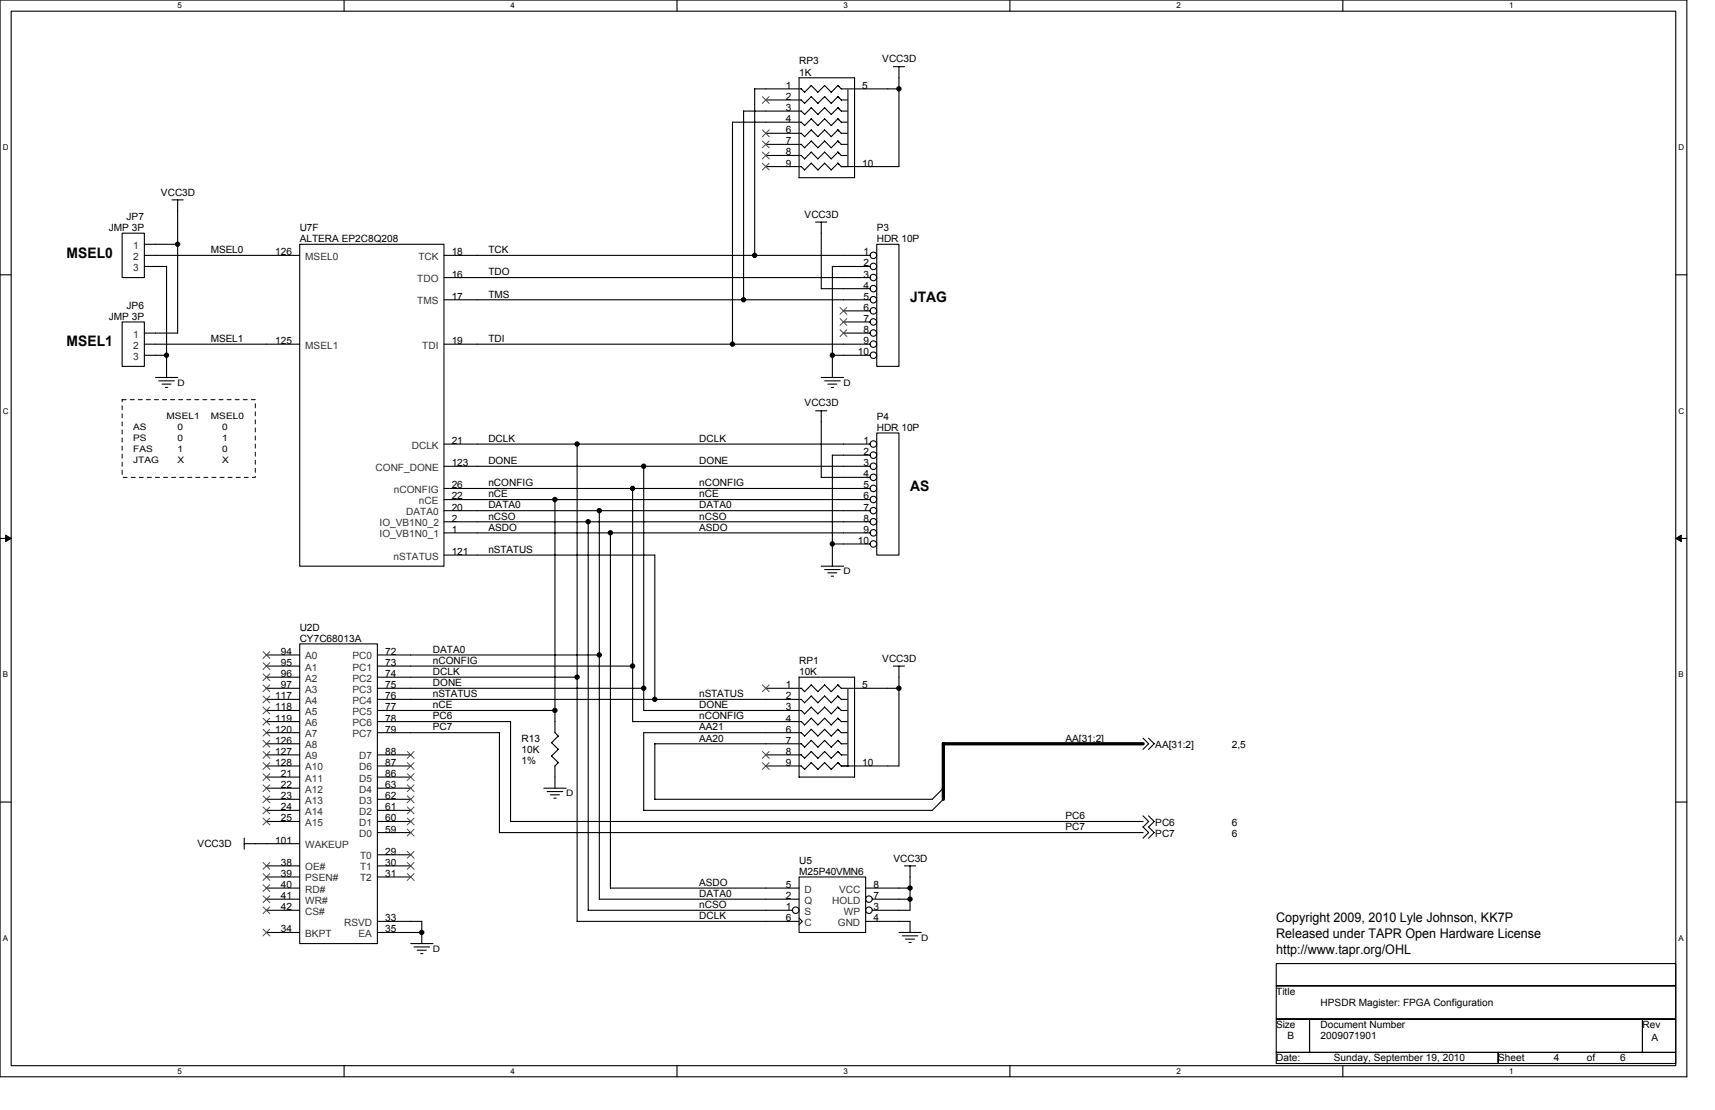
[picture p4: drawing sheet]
<svg xmlns="http://www.w3.org/2000/svg" width="432mm" height="279mm" viewBox="0 0 432 279" stroke-linecap="round" stroke-linejoin="round" font-family="sans-serif">
<path d="M0 0h424.7v271h-424.7zM2.8 2.8h419.1v265.4h-419.1z" fill="none" stroke="#000" stroke-width=".28"/>
<g fill="#fff">
<path d="M44.7 .3h1.1v2.2h-1.1z"/>
<path d="M44.7 268.5h1.1v2.3h-1.1z"/>
</g>
<path d="M86.6 0v2.8M86.6 268.2v2.8" fill="none" stroke="#000" stroke-width=".28"/>
<g fill="#fff">
<path d="M128.5 .3h1.2v2.2h-1.2z"/>
<path d="M128.5 268.5h1.2v2.3h-1.2z"/>
</g>
<path d="M170.5 0v2.8M170.5 268.2v2.8" fill="none" stroke="#000" stroke-width=".28"/>
<g fill="#fff">
<path d="M212.4 .3h1.1v2.2h-1.1z"/>
<path d="M212.4 268.5h1.1v2.3h-1.1z"/>
</g>
<path d="M254.3 0v2.8M254.3 268.2v2.8" fill="none" stroke="#000" stroke-width=".28"/>
<g fill="#fff">
<path d="M296.2 .3h1.1v2.2h-1.1z"/>
<path d="M296.2 268.5h1.1v2.3h-1.1z"/>
</g>
<path d="M338.1 0v2.8M338.1 268.2v2.8" fill="none" stroke="#000" stroke-width=".28"/>
<g fill="#fff">
<path d="M380 .3h1.1v2.2h-1.1z"/>
<path d="M380 268.5h1.1v2.3h-1.1z"/>
<path d="M.7 36h1.5v2.2h-1.5z"/>
<path d="M422.6 36h1.5v2.2h-1.5z"/>
<path d="M.7 102.3h1.5v2.3h-1.5z"/>
<path d="M422.6 102.3h1.5v2.3h-1.5z"/>
</g>
<path d="M0 69.2h2.8M421.9 69.2h2.8" fill="none" stroke="#000" stroke-width=".28"/>
<g fill="#fff">
<path d="M.7 168.7h1.4v2.2h-1.4z"/>
<path d="M422.6 168.7h1.3v2.2h-1.3z"/>
</g>
<path d="M0 135.5h2.8M421.9 135.5h2.8" fill="none" stroke="#000" stroke-width=".28"/>
<path d="M1.4 134.7l1.4 .8-1.4 .8zM421.9 135.5l1.4-.8v1.6z" fill="#000" stroke="#000" stroke-width=".25"/>
<g fill="#fff">
<path d="M.7 235.1h1.4v2.2h-1.4z"/>
<path d="M422.6 235.1h1.4v2.2h-1.4z"/>
</g>
<g fill="none" stroke="#000" stroke-width=".28">
<path d="M224.9 16.8h2.8M226.3 16.8v25.1h-11.1M184.4 30.8h16.8M184.4 30.7v55.9M190 22.4h11.2M190 22.4v41.9M192.8 25.2h8.4M192.8 33.5h8.4M192.8 36.3h8.4M192.8 39.1h8.4M201.2 28h-14v47.5M201.4 22.4h.3l.9 .8 1.6-1.7 1.7 1.7"/>
<path d="M201.4 25.2h.3M201.4 30.8h.3M201.4 33.5h.3l.9 .9M201.4 36.3h.3l.9 .9 1.6-1.7 1.7 1.7M201.4 39.1h.3M201.7 25.1l.9 .9M201.7 30.7l.9 .9 1.6-1.7 1.7 1.7M201.7 39.1l.9 .9M204.2 27.1l1.7 1.7M204.2 32.7l1.7 1.7M204.3 27.1l-1.7 1.7-.9-.9-.3 .1M204.3 32.7l-1.7 1.7"/>
<path d="M205.9 26l-1.7-1.7-1.6 1.7M205.9 40l-1.7-1.7-1.6 1.7M207.6 21.5l1.7 1.7 1.7-1.7 .8 .9M207.6 24.3l1.7 1.7M207.6 27.1l1.7 1.7 1.7-1.7 .8 .9M207.6 29.9l1.7 1.7 1.7-1.7 .8 .9h1.4M207.6 32.7l1.7 1.7M207.6 35.5l1.7 1.7 1.7-1.7 .8 .9M207.6 38.3l1.7 1.7M207.6 21.5l-1.7 1.7M207.6 24.3l-1.7 1.7M207.6 27.1l-1.7 1.7"/>
<path d="M207.6 29.9l-1.7 1.7M207.6 32.7l-1.7 1.7M207.6 35.5l-1.7 1.7M207.6 38.3l-1.7 1.7M210.9 21.5l.3 .3M210.9 24.3l.3 .3M210.9 27.1l.3 .3M210.9 29.9l.3 .3M210.9 32.7l.3 .3M210.9 35.5l.3 .3M210.9 38.3l.3 .3M211.8 22.4h3.1"/>
<path d="M211.8 28h1.4M211.8 36.3h1.4M213.2 25.2h-1.4l-.8-.9-1.7 1.7M213.2 33.5l-1.4 .1-.8-.9-1.7 1.7M213.2 39.1l-1.4 .1-.8-.9-1.7 1.7M213.5 22.6v19.4M215.2 22.4h11.1M30.8 58.7h5.5v11.2h-5.5zM43.3 50.3h2.8M44.7 50.3v33.5h-8.4M192.8 41.9h8.4M204.2 41.1l1.7 1.7"/>
<path d="M204.3 41.1l-1.7 1.7-.9-.9h-.3M205.4 55.9h2.8M206.8 55.9v16.8h12.3M207.6 41.1l1.7 1.7 1.7-1.7 .8 .8h3.1M207.6 41.1l-1.7 1.7M210.9 41.1l.3 .3M215.2 44.7v-25.1h-14v25.1h14M36.3 61.5h8.4M36.3 64.3h39.2M36.3 67.1h5.6M41.9 67.1v27.9M75.5 61.5h36.3v81h-36.3z"/>
<path d="M111.8 64.3h107.3M111.8 75.5h107.3M111.8 69.9h107.3M209.5 67.1h9.6M209.6 67.1v27.9M212.4 78.3h6.7M220.7 61.5h5.6v30.7h-5.6zM30.8 81h5.5v11.2h-5.5zM36.3 86.6h39.2M36.3 89.4h5.6M39.1 95h5.6M40 95.9h3.9"/>
<path d="M40.8 96.7h2.3M41.7 97.5h.5M111.8 86.6h107.3M206.8 95h5.6M207.6 95.9h3.9M208.4 96.7h2.3M209.3 97.5h.6M209.5 89.4h9.6M212.4 83.8h6.7M212.4 81h6.7M111.8 111.8h107.3M111.8 117.4h107.3"/>
<path d="M145.3 111.8v120.1M162.1 117.3v61.5h39.1M205.4 103.4h2.8M206.8 103.4v16.8h12.3M219.1 114.6h-9.6l.1 27.9M220.7 109h5.6v30.7h-5.6zM111.8 128.5h107.3M111.8 125.8h107.3M111.8 123h107.3M111.8 139.7h53.1M111.8 134.1h107.3M111.8 131.3h107.3"/>
<path d="M139.7 125.7v58.7l.9 .9M148.1 131.3v97.8h51.4M150.9 128.5v97.8h50.3M153.7 134.1v89.4M159.3 123v58.6h41.9M164.9 139.7v36.3M209.5 136.9h9.6M206.8 142.5h5.6M207.6 143.4h3.9M208.4 144.2h2.3M209.3 145h.6M67.1 167.7h8.4"/>
<path d="M67.1 164.9h8.4M67.1 170.5h8.4M67.1 173.2h8.4M67.1 176h8.4M67.1 178.8h8.4M75.5 162.1h19.5v75.4h-19.5zM95 167.7h64.3M95 164.9h55.9M95 170.5h50.3M95 173.2h67.1M95 176h106.2M95 178.8h44.7"/>
<path d="M192.8 173.2h8.4M201.4 173.2h.3l.9 .9 1.7-1.7 1.6 1.7M201.4 176h.3M201.7 176l.9 .9M204.2 178l1.7 1.7M204.3 178l-1.7 1.7-.9-.9h-.3M205.9 176.9l-1.7-1.7-1.6 1.7M207.6 172.4l1.7 1.7 1.7-1.7 .8 .9M207.6 175.2l1.7 1.7M207.6 178l1.7 1.7 1.7-1.7 .8 .9M207.6 172.4l-1.7 1.7M207.6 175.2l-1.7 1.7"/>
<path d="M207.6 178l-1.7 1.7M210.9 172.4l.3 .3M210.9 175.2l.3 .3M210.9 178l.3 .3M211.8 173.2h3.1M211.8 178.8h1.4M213.2 176h-1.4l-.8-.8-1.7 1.7M213.5 173.5v19.3M215.2 173.2h11.1M224.9 167.7h2.8M226.3 167.7v25.1h-11.1M67.1 198.4h8.4"/>
<path d="M67.1 181.6h8.4M67.1 184.4h8.4M67.1 187.2h8.4M67.1 190h8.4M67.1 192.8h8.4M67.1 195.6h8.4M95 198.4h8.4M95 181.6h33.5M95 184.4h30.8v25.2M95 190h8.4M95 192.8h8.4M95 195.6h8.4"/>
<path d="M128.5 181.6v25.2h159.3M136.9 198.4h5.6M137.8 199.2h3.9M139.7 192.8v5.6M140.6 185.3l-1.7 1.7 1.7 1.6M140.6 188.6l-1.7 1.7 1.7 1.7M140.6 192l-.9 .8M192.8 190h8.4M192.8 192.8h8.4M201.2 184.4h-39.1v19.6h72.6l2.8-2.8M201.2 187.2h-36.4l.1 14h69.8M201.4 181.6h.3"/>
<path d="M201.4 184.4h.3l.9 .9M201.4 187.2h.3l.9 .9 1.7-1.7 1.6 1.7M201.4 190h.3M201.7 181.6l.9 .9 1.6-1.7 1.7 1.7M201.7 190l.9 .9M204.2 183.6l1.7 1.7M204.2 191.9l1.7 1.8M204.3 192l-1.7 1.7-.9-.9h-.3M204.3 183.6l-1.7 1.7M205.9 190.9l-1.7-1.8-1.6 1.8M207.6 180.8l1.7 1.7 1.7-1.7 .8 .8h1.4M207.6 191.9l1.7 1.8 1.7-1.7 .8 .8h3.1"/>
<path d="M207.6 183.6l1.7 1.7M207.6 186.4l1.7 1.7 1.7-1.7 .8 .8M207.6 189.1l1.7 1.8M207.6 180.8l-1.7 1.7M207.6 183.6l-1.7 1.7M207.6 186.4l-1.7 1.7M207.6 189.2l-1.7 1.7M207.6 192l-1.7 1.7M210.9 180.8l.3 .3M210.9 183.6l.3 .3M210.9 186.4l.3 .3M210.9 189.1l.3 .4"/>
<path d="M210.9 191.9l.3 .4M211.8 187.2h1.4M213.2 184.4h-1.4l-.8-.8-1.7 1.7M213.2 190h-1.4l-.8-.8-1.7 1.7M215.2 195.6v-25.1h-14v25.1h14M237.5 198.4l-2.8 2.8M287.8 185.8l1.4 1.4-1.4 1.4M289.2 185.8l1.4 1.4-1.4 1.4M0 201.9h2.8M61.5 212.4h14M61.5 210.9v2.9M67.1 218h8.4"/>
<path d="M67.1 201.2h8.4M67.1 204h8.4M67.1 206.8h8.4M95 218h8.4M95 201.2h8.4M95 204h8.4M95 206.8h8.4M95 209.6h8.4M95 215.2h8.4M125.7 209.6h162.1M138.6 200.1h2.2M139.4 200.9h.6"/>
<path d="M227.7 218h2.8M229.1 218v11.1h-9.5M287.8 205.4l1.4 1.4-1.4 1.4M287.8 208.2l1.4 1.4-1.4 1.4M289.2 205.4l1.4 1.4-1.4 1.4M289.2 208.2l1.4 1.4-1.4 1.4M421.9 201.9h2.8M67.1 234.7h8.4M67.1 229.1h8.4M67.1 226.3h8.4M67.1 223.5h8.4M67.1 220.7h8.4"/>
<path d="M95 234.7h11.2M95 231.9h11.2M95 220.7h8.4M103.4 237.5h5.6M104.2 238.4h4M105.1 239.2h2.2M106.2 231.9v5.6M145.3 231.9h55.9M153.7 223.5h47.5M201.2 220.7h16.8v14h-16.8zM201.2 231.1l.8 .8-.8 .8M218 231.9h11.1"/>
<path d="M218 223.5h11.1M219.6 226.3h9.5M226.3 234.7h5.6M227.2 235.6h3.9M228 236.4h2.3M228.9 237.2h.5M229.1 231.9v2.8M105.9 240h.6M321.3 242.5h100.6v5.6h-100.6zM321.3 248.1h100.6v8.4h-100.6zM321.3 256.5h8.4v8.4h-8.4zM329.7 256.5h83.8v8.4h-83.8z"/>
<path d="M413.5 256.5h8.4v8.4h-8.4zM321.3 264.9h55.9v2.8h-55.9zM377.2 264.9h44.7v2.8h-44.7z"/>
<circle cx="219.9" cy="78.2" r=".82"/>
<circle cx="219.9" cy="75.4" r=".82"/>
<circle cx="219.9" cy="64.3" r=".82"/>
<circle cx="219.9" cy="67.1" r=".82"/>
<circle cx="219.9" cy="69.9" r=".82"/>
<circle cx="219.9" cy="72.7" r=".82"/>
<circle cx="219.9" cy="81" r=".82"/>
<circle cx="219.9" cy="86.6" r=".82"/>
<circle cx="219.9" cy="83.8" r=".82"/>
<circle cx="219.9" cy="89.4" r=".82"/>
<circle cx="219.9" cy="117.4" r=".82"/>
<circle cx="219.9" cy="111.8" r=".82"/>
<circle cx="219.9" cy="114.6" r=".82"/>
<circle cx="219.9" cy="136.9" r=".82"/>
<circle cx="219.9" cy="120.2" r=".82"/>
<circle cx="219.9" cy="134.1" r=".82"/>
<circle cx="219.9" cy="125.7" r=".82"/>
<circle cx="219.9" cy="131.3" r=".82"/>
<circle cx="219.9" cy="128.5" r=".82"/>
<circle cx="219.9" cy="122.9" r=".82"/>
<circle cx="200.3" cy="229.1" r=".82"/>
<circle cx="218.8" cy="229.1" r=".82"/>
<circle cx="218.8" cy="226.3" r=".82"/>
</g>
<path d="M30.8 100.6h33.5v19.6h-33.5v-19.6" fill="none" stroke="#000" stroke-width=".25" stroke-dasharray="1 1 1 1 1 1 1 1"/>
<g fill="none" stroke="#4c4c4c" stroke-width=".25">
<path d="M192 24.3l1.7 1.7M192 32.7l1.7 1.7M192 35.5l1.7 1.7M192 38.3l1.7 1.7M193.7 24.3l-1.8 1.7M193.7 32.7l-1.8 1.7M193.7 35.5l-1.8 1.7M193.7 38.3l-1.8 1.7M192 41.1l1.7 1.7M193.7 41.1l-1.8 1.7M211.5 77.4l1.7 1.7M213.2 77.4l-1.7 1.7"/>
<path d="M211.5 80.2l1.7 1.7M211.5 83l1.7 1.7M213.2 80.2l-1.7 1.7M213.2 83l-1.7 1.7M66.2 164l1.7 1.7M66.2 166.8l1.7 1.7M66.2 169.6l1.7 1.7M66.2 172.4l1.7 1.7M66.2 175.2l1.7 1.7M66.2 178l1.7 1.7M67.9 166.8l-1.7 1.7M67.9 164l-1.7 1.7"/>
<path d="M67.9 169.6l-1.7 1.7M67.9 172.4l-1.7 1.7M67.9 175.2l-1.7 1.7M67.9 178l-1.7 1.7M192 172.4l1.7 1.7M193.7 172.4l-1.8 1.7M66.2 180.8l1.7 1.7M66.2 183.6l1.7 1.7M66.2 186.4l1.7 1.7M66.2 189.2l1.7 1.7M66.2 192l1.7 1.7M66.2 194.8l1.7 1.7"/>
<path d="M66.2 197.5l1.7 1.8M67.9 180.8l-1.7 1.7M67.9 183.6l-1.7 1.7M67.9 186.4l-1.7 1.7M67.9 189.2l-1.7 1.7M67.9 192l-1.7 1.7M67.9 194.8l-1.7 1.7M67.9 197.5l-1.7 1.8M102.6 197.5l1.7 1.8M102.6 194.8l1.7 1.7M102.6 192l1.7 1.7M102.6 189.2l1.7 1.7"/>
<path d="M104.2 197.5l-1.7 1.8M104.2 194.8l-1.7 1.7M104.2 192l-1.7 1.7M104.2 189.2l-1.7 1.7M192 189.2l1.7 1.7M192 192l1.7 1.7M193.7 189.2l-1.8 1.7M193.7 192l-1.8 1.7M66.2 200.3l1.7 1.8M66.2 203.1l1.7 1.8M66.2 205.9l1.7 1.7M66.2 217.1l1.7 1.7"/>
<path d="M66.2 219.9l1.7 1.7M67.9 200.3l-1.7 1.8M67.9 203.1l-1.7 1.8M67.9 205.9l-1.7 1.7M67.9 217.1l-1.7 1.7M67.9 219.9l-1.7 1.7M102.6 208.7l1.7 1.7M102.6 205.9l1.7 1.7M102.6 203.1l1.7 1.8M102.6 200.3l1.7 1.8M102.6 214.3l1.7 1.7M102.6 217.1l1.7 1.7"/>
<path d="M102.6 219.9l1.7 1.7M104.2 208.7l-1.7 1.7M104.2 205.9l-1.7 1.7M104.2 203.1l-1.7 1.8M104.2 200.3l-1.7 1.8M104.2 214.3l-1.7 1.7M104.2 217.1l-1.7 1.7M104.2 219.9l-1.7 1.7M66.2 233.9l1.7 1.7M66.2 222.7l1.7 1.7M66.2 225.5l1.7 1.7M66.2 228.3l1.7 1.7"/>
<path d="M67.9 233.9l-1.7 1.7M67.9 228.3l-1.7 1.7M67.9 225.5l-1.7 1.7M67.9 222.7l-1.7 1.7"/>
</g>
<path d="M287.8 187.2h-50.3v14" fill="none" stroke="#000" stroke-width=".83"/>
<g fill="#000" stroke="#000" stroke-width=".28">
<circle cx="226.3" cy="22.4" r=".54"/>
<circle cx="44.7" cy="61.5" r=".54"/>
<circle cx="187.2" cy="75.4" r=".54"/>
<circle cx="190" cy="64.3" r=".54"/>
<circle cx="41.9" cy="89.4" r=".54"/>
<circle cx="184.4" cy="86.6" r=".54"/>
<circle cx="209.6" cy="89.4" r=".54"/>
<circle cx="145.3" cy="111.8" r=".54"/>
<circle cx="162.1" cy="117.4" r=".54"/>
<circle cx="139.7" cy="125.7" r=".54"/>
<circle cx="148.1" cy="131.3" r=".54"/>
<circle cx="150.9" cy="128.5" r=".54"/>
<circle cx="153.7" cy="134.1" r=".54"/>
<circle cx="159.3" cy="122.9" r=".54"/>
<circle cx="209.6" cy="136.9" r=".54"/>
<circle cx="139.7" cy="178.8" r=".54"/>
<circle cx="145.3" cy="170.4" r=".54"/>
<circle cx="150.9" cy="164.9" r=".54"/>
<circle cx="159.3" cy="167.6" r=".54"/>
<circle cx="162.1" cy="173.2" r=".54"/>
<circle cx="164.9" cy="176" r=".54"/>
<circle cx="226.3" cy="173.2" r=".54"/>
<circle cx="106.2" cy="234.7" r=".54"/>
<circle cx="229.1" cy="226.3" r=".54"/>
<circle cx="229.1" cy="223.5" r=".54"/>
</g>
<g font-size="3.6">
<text x="16.8" y="64.9">MSEL0</text>
<text x="229.1" y="76">JTAG</text>
<text x="16.8" y="87.2">MSEL1</text>
<text x="229.1" y="123.5">AS</text>
</g>
<g font-size="3.3">
<text x="321.3" y="232.1">Copyright 2009, 2010 Lyle Johnson, KK7P</text>
<text x="321.3" y="236.1">Released under TAPR Open Hardware License</text>
<text x="321.3" y="240.1">http://www.tapr.org/OHL</text>
</g>
<g font-size="2.5">
<text x="201.2" y="16.2">RP3</text>
<text x="222.1" y="15.7">VCC3D</text>
<text x="197.8" y="22.4">1</text>
<text x="201.2" y="19">1K</text>
<text x="217.1" y="22.4">5</text>
<text x="197.8" y="25.1">2</text>
<text x="197.8" y="27.9">3</text>
<text x="197.8" y="30.7">4</text>
<text x="197.8" y="33.5">6</text>
<text x="197.8" y="36.3">7</text>
<text x="197.8" y="39.1">8</text>
<text x="197.8" y="41.9">9</text>
<text x="217.1" y="41.9">10</text>
<text x="40.5" y="49.2">VCC3D</text>
<text x="27.4" y="58.1">JMP 3P</text>
<text x="31.9" y="55.4">JP7</text>
<text x="75.5" y="58.1">U7F</text>
<text x="202.6" y="54.8">VCC3D</text>
<text x="220.7" y="58.1">P3</text>
<text x="53.1" y="63.7">MSEL0</text>
<text x="69.3" y="64.3">126</text>
<text x="75.5" y="60.9">ALTERA EP2C8Q208</text>
<text x="113.7" y="64.3">18</text>
<text x="123" y="63.7">TCK</text>
<text x="217.4" y="64.3">1</text>
<text x="220.7" y="60.9">HDR 10P</text>
<text x="113.7" y="69.8">16</text>
<text x="123" y="69.3">TDO</text>
<text x="217.4" y="67.1">2</text>
<text x="217.4" y="69.8">3</text>
<text x="31.9" y="77.7">JP6</text>
<text x="113.7" y="75.4">17</text>
<text x="123" y="74.9">TMS</text>
<text x="217.4" y="72.6">4</text>
<text x="217.4" y="75.4">5</text>
<text x="27.4" y="80.5">JMP 3P</text>
<text x="217.4" y="78.2">6</text>
<text x="217.4" y="81">7</text>
<text x="217.4" y="83.8">8</text>
<text x="53.1" y="86.1">MSEL1</text>
<text x="69.3" y="86.6">125</text>
<text x="113.7" y="86.6">19</text>
<text x="123" y="86.1">TDI</text>
<text x="216" y="89.4">10</text>
<text x="217.4" y="86.6">9</text>
<text x="202.6" y="102.3">VCC3D</text>
<text x="220.7" y="105.6">P4</text>
<text x="113.7" y="111.8">21</text>
<text x="123" y="111.2">DCLK</text>
<text x="176" y="111.2">DCLK</text>
<text x="217.4" y="111.8">1</text>
<text x="220.7" y="108.4">HDR 10P</text>
<text x="113.7" y="117.3">123</text>
<text x="123" y="116.8">DONE</text>
<text x="176" y="116.8">DONE</text>
<text x="217.4" y="114.6">2</text>
<text x="217.4" y="117.3">3</text>
<text x="113.7" y="125.7">22</text>
<text x="113.7" y="122.9">26</text>
<text x="123" y="125.2">nCE</text>
<text x="123" y="122.4">nCONFIG</text>
<text x="176" y="122.4">nCONFIG</text>
<text x="176" y="125.2">nCE</text>
<text x="217.4" y="120.1">4</text>
<text x="217.4" y="122.9">5</text>
<text x="217.4" y="125.7">6</text>
<text x="113.7" y="128.5">20</text>
<text x="113.7" y="131.3">2</text>
<text x="123" y="130.8">nCSO</text>
<text x="123" y="128">DATA0</text>
<text x="176" y="130.8">nCSO</text>
<text x="176" y="128">DATA0</text>
<text x="217.4" y="128.5">7</text>
<text x="217.4" y="131.3">8</text>
<text x="113.7" y="134.1">1</text>
<text x="123" y="133.6">ASDO</text>
<text x="176" y="133.6">ASDO</text>
<text x="216" y="136.9">10</text>
<text x="217.4" y="134.1">9</text>
<text x="113.7" y="139.7">121</text>
<text x="123" y="139.2">nSTATUS</text>
<text x="75.5" y="158.7">U2D</text>
<text x="75.5" y="161.5">CY7C68013A</text>
<text x="70.7" y="164.8">94</text>
<text x="70.7" y="167.6">95</text>
<text x="97" y="164.8">72</text>
<text x="97" y="167.6">73</text>
<text x="109" y="164.3">DATA0</text>
<text x="109" y="167.1">nCONFIG</text>
<text x="201.2" y="167.1">RP1</text>
<text x="222.1" y="166.6">VCC3D</text>
<text x="70.7" y="170.4">96</text>
<text x="70.7" y="173.2">97</text>
<text x="97" y="170.4">74</text>
<text x="97" y="173.2">75</text>
<text x="109" y="172.7">DONE</text>
<text x="109" y="169.9">DCLK</text>
<text x="197.8" y="173.2">1</text>
<text x="201.2" y="169.9">10K</text>
<text x="217.1" y="173.2">5</text>
<text x="69.3" y="176">117</text>
<text x="69.3" y="178.8">118</text>
<text x="97" y="176">76</text>
<text x="97" y="178.8">77</text>
<text x="109" y="178.3">nCE</text>
<text x="109" y="175.5">nSTATUS</text>
<text x="176" y="175.5">nSTATUS</text>
<text x="176" y="178.3">DONE</text>
<text x="197.8" y="176">2</text>
<text x="197.8" y="178.8">3</text>
<text x="69.3" y="181.6">119</text>
<text x="69.3" y="184.4">120</text>
<text x="97" y="181.6">78</text>
<text x="97" y="184.4">79</text>
<text x="109" y="183.9">PC7</text>
<text x="109" y="181.1">PC6</text>
<text x="176" y="181.1">nCONFIG</text>
<text x="176" y="183.9">AA21</text>
<text x="197.8" y="181.6">4</text>
<text x="197.8" y="184.4">6</text>
<text x="69.3" y="187.2">126</text>
<text x="69.3" y="190">127</text>
<text x="97" y="190">88</text>
<text x="131.3" y="186.7">R13</text>
<text x="131.3" y="189.5">10K</text>
<text x="176" y="186.7">AA20</text>
<text x="197.8" y="187.2">7</text>
<text x="197.8" y="190">8</text>
<text x="268.2" y="186.7">AA[31:2]</text>
<text x="290.9" y="188.3">AA[31:2]</text>
<text x="310.2" y="188.3">2,5</text>
<text x="69.3" y="192.8">128</text>
<text x="70.7" y="195.6">21</text>
<text x="97" y="195.6">86</text>
<text x="97" y="192.8">87</text>
<text x="131.3" y="192.3">1%</text>
<text x="197.8" y="192.8">9</text>
<text x="217.1" y="192.8">10</text>
<text x="70.7" y="198.4">22</text>
<text x="70.7" y="201.2">23</text>
<text x="70.7" y="204">24</text>
<text x="97" y="204">61</text>
<text x="97" y="201.2">62</text>
<text x="97" y="198.4">63</text>
<text x="70.7" y="206.8">25</text>
<text x="97" y="209.5">59</text>
<text x="97" y="206.8">60</text>
<text x="268.2" y="206.2">PC6</text>
<text x="268.2" y="209">PC7</text>
<text x="290.9" y="207.9">PC6</text>
<text x="310.2" y="207.9">6</text>
<text x="49.8" y="213.2">VCC3D</text>
<text x="69.3" y="212.3">101</text>
<text x="97" y="215.1">29</text>
<text x="290.9" y="210.7">PC7</text>
<text x="310.2" y="210.7">6</text>
<text x="70.7" y="217.9">38</text>
<text x="70.7" y="220.7">39</text>
<text x="97" y="217.9">30</text>
<text x="97" y="220.7">31</text>
<text x="201.2" y="217.4">U5</text>
<text x="201.2" y="220.2">M25P40VMN6</text>
<text x="224.9" y="216.9">VCC3D</text>
<text x="70.7" y="223.5">40</text>
<text x="70.7" y="226.3">41</text>
<text x="176" y="223">ASDO</text>
<text x="176" y="225.8">DATA0</text>
<text x="197.8" y="226.3">2</text>
<text x="197.8" y="223.5">5</text>
<text x="219.9" y="226.3">7</text>
<text x="219.9" y="223.5">8</text>
<text x="70.7" y="229.1">42</text>
<text x="97" y="231.9">33</text>
<text x="176" y="228.6">nCSO</text>
<text x="176" y="231.4">DCLK</text>
<text x="197.8" y="229.1">1</text>
<text x="197.8" y="231.9">6</text>
<text x="219.9" y="229.1">3</text>
<text x="219.9" y="231.9">4</text>
<text x="70.7" y="234.7">34</text>
<text x="97" y="234.7">35</text>
<text x="321.3" y="250.4">Title</text>
<text x="332.5" y="253.2">HPSDR Magister: FPGA Configuration</text>
<text x="321.3" y="258.8">Size</text>
<text x="324.1" y="261.6">B</text>
<text x="332.5" y="258.8">Document Number</text>
<text x="332.5" y="261.6">2009071901</text>
<text x="413.5" y="258.8">Rev</text>
<text x="415.8" y="262.1">A</text>
<text x="321.3" y="267.1">Date:</text>
<text x="335.9" y="267.1">Sunday, September 19, 2010</text>
<text x="377.2" y="267.1">Sheet</text>
<text x="391.2" y="267.1">4</text>
<text x="399.6" y="267.1">of</text>
<text x="407.9" y="267.1">6</text>
</g>
<g font-size="2.5" fill="#333">
<text x="33.5" y="62.6">1</text>
<text x="33.5" y="65.4">2</text>
<text x="76.9" y="65.4">MSEL0</text>
<text x="105.3" y="65.4">TCK</text>
<text x="33.5" y="68.2">3</text>
<text x="105.1" y="71">TDO</text>
<text x="105.1" y="76.6">TMS</text>
<text x="33.5" y="85">1</text>
<text x="33.5" y="87.8">2</text>
<text x="76.9" y="87.8">MSEL1</text>
<text x="106.3" y="87.8">TDI</text>
<text x="33.5" y="90.6">3</text>
<text x="103.7" y="112.9">DCLK</text>
<text x="94.6" y="118.5">CONF_DONE</text>
<text x="99.2" y="124.1">nCONFIG</text>
<text x="102.3" y="129.7">DATA0</text>
<text x="105.5" y="126.9">nCE</text>
<text x="95.6" y="135.3">IO_VB1N0_1</text>
<text x="95.6" y="132.5">IO_VB1N0_2</text>
<text x="99.1" y="140.8">nSTATUS</text>
<text x="76.9" y="166">A0</text>
<text x="88.7" y="166">PC0</text>
<text x="76.9" y="168.8">A1</text>
<text x="76.9" y="171.6">A2</text>
<text x="88.7" y="168.8">PC1</text>
<text x="88.7" y="171.6">PC2</text>
<text x="76.9" y="174.4">A3</text>
<text x="76.9" y="177.2">A4</text>
<text x="76.9" y="180">A5</text>
<text x="88.7" y="174.4">PC3</text>
<text x="88.7" y="177.2">PC4</text>
<text x="88.7" y="180">PC5</text>
<text x="76.9" y="182.8">A6</text>
<text x="76.9" y="185.5">A7</text>
<text x="88.7" y="182.7">PC6</text>
<text x="88.7" y="185.5">PC7</text>
<text x="76.9" y="188.3">A8</text>
<text x="76.9" y="191.1">A9</text>
<text x="90.4" y="191.1">D7</text>
<text x="76.9" y="193.9">A10</text>
<text x="76.9" y="196.7">A11</text>
<text x="90.4" y="196.7">D5</text>
<text x="90.4" y="193.9">D6</text>
<text x="76.9" y="199.5">A12</text>
<text x="76.9" y="202.3">A13</text>
<text x="90.4" y="202.3">D3</text>
<text x="90.4" y="199.5">D4</text>
<text x="76.9" y="205.1">A14</text>
<text x="76.9" y="207.9">A15</text>
<text x="90.4" y="207.9">D1</text>
<text x="90.4" y="205.1">D2</text>
<text x="76.9" y="213.5">WAKEUP</text>
<text x="90.4" y="210.7">D0</text>
<text x="76.9" y="219.1">OE#</text>
<text x="76.9" y="221.9">PSEN#</text>
<text x="90.7" y="216.3">T0</text>
<text x="90.7" y="219.1">T1</text>
<text x="90.7" y="221.9">T2</text>
<text x="76.9" y="224.7">RD#</text>
<text x="76.9" y="227.5">WR#</text>
<text x="202.6" y="227.5">Q</text>
<text x="202.6" y="224.7">D</text>
<text x="209.6" y="227.5">HOLD</text>
<text x="211.2" y="224.7">VCC</text>
<text x="76.9" y="230.2">CS#</text>
<text x="86.6" y="233">RSVD</text>
<text x="202.6" y="230.3">S</text>
<text x="202.6" y="233">C</text>
<text x="210.9" y="233">GND</text>
<text x="212.5" y="230.3">WP</text>
<text x="76.9" y="235.8">BKPT</text>
<text x="90.3" y="235.8">EA</text>
</g>
<g font-size="2.2">
<text x="44.7" y="97">D</text>
<text x="212.4" y="97">D</text>
<text x="41.9" y="105.4">MSEL1</text>
<text x="53.1" y="105.4">MSEL0</text>
<text x="33.5" y="108.2">AS</text>
<text x="33.5" y="111">PS</text>
<text x="33.5" y="113.8">FAS</text>
<text x="44.7" y="108.2">0</text>
<text x="44.7" y="111">0</text>
<text x="44.7" y="113.8">1</text>
<text x="55.9" y="113.8">0</text>
<text x="55.9" y="108.2">0</text>
<text x="55.9" y="111">1</text>
<text x="33.5" y="116.6">JTAG</text>
<text x="44.7" y="116.6">X</text>
<text x="55.9" y="116.6">X</text>
<text x="212.4" y="144.5">D</text>
<text x="142.5" y="200.4">D</text>
<text x="109" y="239.5">D</text>
<text x="231.9" y="236.7">D</text>
</g>
<g font-size="2">
<text x="44.7" y="2.1">5</text>
<text x="128.5" y="2.1">4</text>
<text x="212.4" y="2.1">3</text>
<text x="296.2" y="2.1">2</text>
<text x="380" y="2.1">1</text>
<text x=".7" y="37.8">D</text>
<text x="422.6" y="37.8">D</text>
<text x=".7" y="104.1">C</text>
<text x="422.6" y="104.1">C</text>
<text x=".7" y="170.5">B</text>
<text x="422.6" y="170.5">B</text>
<text x=".7" y="236.9">A</text>
<text x="422.6" y="236.9">A</text>
<text x="44.7" y="270.3">5</text>
<text x="128.5" y="270.3">4</text>
<text x="212.4" y="270.3">3</text>
<text x="296.2" y="270.3">2</text>
<text x="380" y="270.3">1</text>
</g>
</svg>
